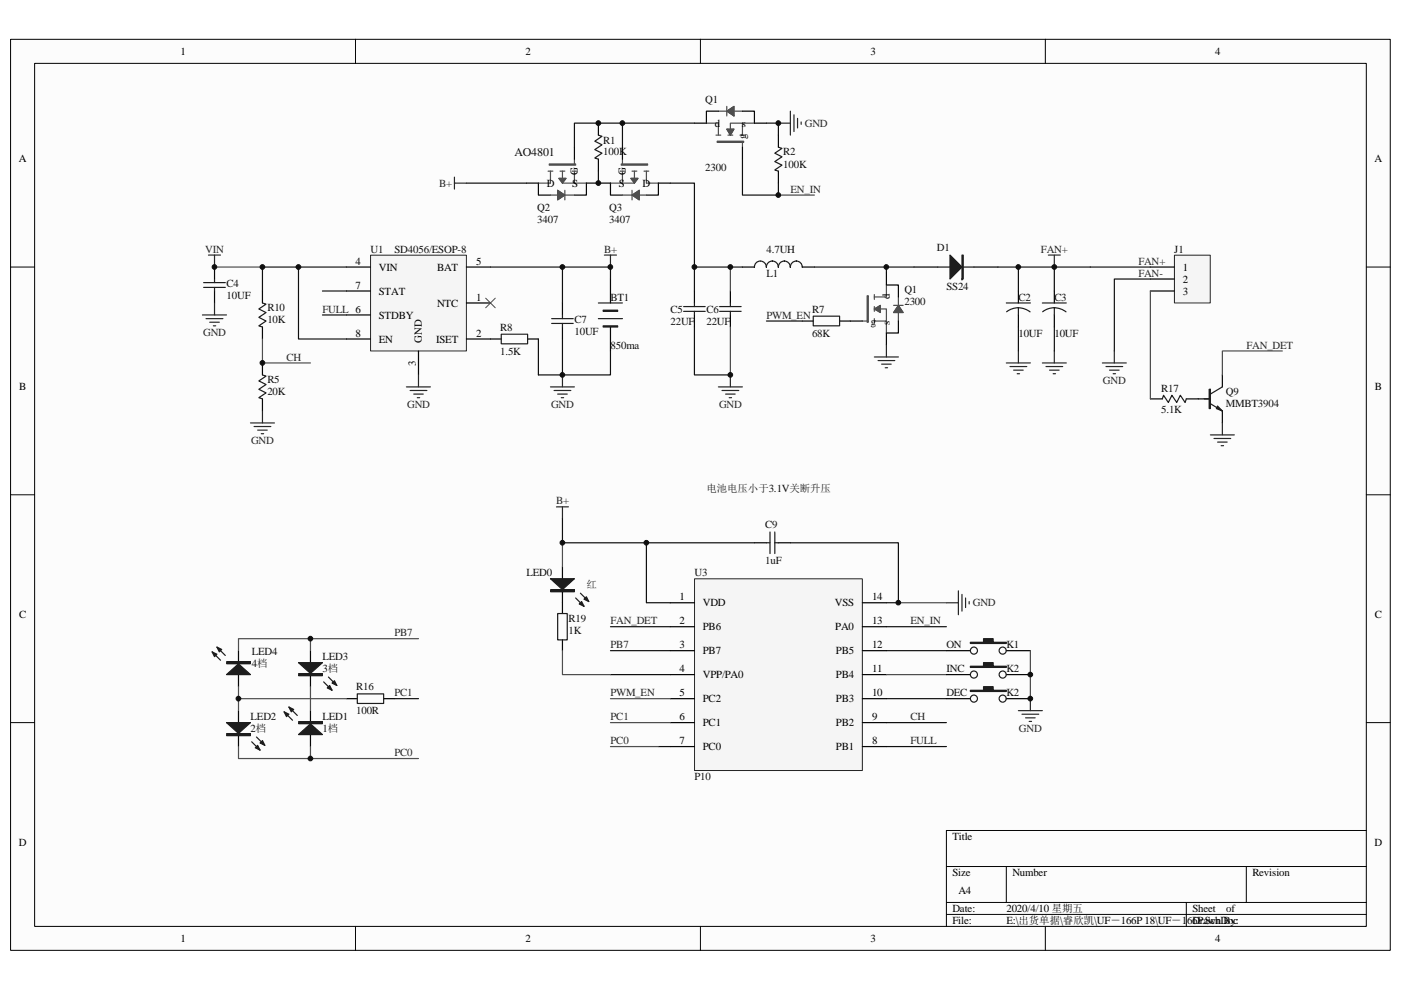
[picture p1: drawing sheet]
<svg xmlns="http://www.w3.org/2000/svg" width="297mm" height="210mm" viewBox="0 0 297 210" stroke-linecap="round" stroke-linejoin="round" font-family="sans-serif">
<path d="M2.3 8.4h292.5v193.2h-292.5z" fill="#fcfcfc"/>
<path d="M2.2 8.3h292.6v193.3h-292.6z" fill="none" stroke="#000" stroke-width=".21"/>
<path d="M7.4 13.5h282.3v183h-282.3z" fill="#fcfcfc"/>
<g fill="none" stroke="#000" stroke-width=".21">
<path d="M7.3 13.4h282.4v183.1h-282.4zM75.4 8.3v5.1M148.5 8.3v5.1M221.6 8.3v5.1M2.2 56.6h5.1M289.7 56.6h5.1M2.2 104.9h5.1M289.7 104.9h5.1M2.2 153.3h5.1M289.7 153.3h5.1M289.7 176.1h-89v20.4M75.4 196.5v5.1"/>
<path d="M148.5 196.5v5.1M200.7 183.8h89M200.7 191.4h89M200.7 194h89M213.4 183.8v7.6M221.6 196.5v5.1M251.5 191.4v5.1M264.2 183.8v7.6"/>
</g>
<path d="M78.6 54.1h20.3v20.3h-20.3z" fill="#f5f5f5"/>
<path d="M78.6 54.1h20.3v20.3h-20.3z" fill="none" stroke="#262626" stroke-width=".21"/>
<g fill="none" stroke="#000" stroke-width=".25">
<path d="M45.5 56.6v2.6M73.5 56.6h5M98.9 56.6h5.1M129.4 59.2v5.1M157.4 56.6h2.6M170.1 56.6h2.6M193.8 56.6h5.1M206.5 56.6h5.1M45.5 61.7v2.6M73.5 71.9h5M73.5 66.8h5M73.5 61.7h5"/>
<path d="M88.7 74.4v5.1M98.9 64.3h5.1M98.9 71.9h7.4M111.9 71.9h2.2M119.2 64.3v2.5M119.2 69.4v2.5M129.4 69.4v5M147.2 61.7v2.6M147.2 66.8v2.6M154.9 61.7v2.6M154.9 66.8v2.6M170.1 68.1h2.3"/>
<path d="M178 68.1h2.3M215.9 61.7v2.6M215.9 66.8v2.6M223.5 61.7v2.6M223.5 66.8v2.6"/>
</g>
<g fill="none" stroke="#1c1c1c" stroke-width=".25">
<path d="M43.2 59.9h4.6M45.5 59.2v.7M160 56.6a1.26 1.26 0 0 1 1.2-1.2 1.26 1.26 0 0 1 1.3 1.2M162.5 56.6a1.24 1.24 0 0 1 1.3-1.2 1.25 1.25 0 0 1 1.2 1.2M165 56.6a1.26 1.26 0 0 1 1.3-1.2 1.25 1.25 0 0 1 1.3 1.2 1.26 1.26 0 0 1 1.3-1.2h-.1a1.25 1.25 0 0 1 1.3 1.2M198.9 56.6h7.6M43.2 61h4.6M45.5 61v.7M106.3 70.9h5.6v2h-5.6zM117 68.6h4.5M117 67.6h4.5M119.2 66.8v.8"/>
<path d="M119.2 68.6v.8M126.9 67.6h5.1M126.9 64.3h5.1M144.9 65h4.6M144.9 66h4.6M147.2 64.3v.7M147.2 66v.8M152.6 65h4.5M152.6 66h4.5M154.9 64.3v.7M154.9 66v.8M172.4 67.1h5.6v2h-5.6z"/>
<path d="M213.4 64.3h5.1M213.4 66.1l1.4-.7 1.1-.1 1.6 .3 .9 .5M215.9 65.3v1.5M221 64.3h5.1M221.1 66.1l1.4-.7 1.1-.1 1.5 .3 .9 .5M223.5 65.3v1.5"/>
</g>
<g fill="none" stroke="#262626" stroke-width=".25">
<path d="M44.2 54.1h2.6M45.5 54.1v2.5M128.1 54.1h2.6M129.4 54.1v2.5M222.3 54.1h2.5M223.5 54.1v2.5M88.7 79.5v2.6M213.4 77h5.1M214.1 77.7h3.6M214.9 78.5h2M215.7 79.3h.5M215.9 74.4v2.6"/>
<path d="M221 77h5.1M221.8 77.7h3.5M222.5 78.5h2.1M223.3 79.3h.5M223.5 74.4v2.6M86.2 82.1h5.1M86.9 82.8h3.6M87.7 83.6h2M88.5 84.3h.5"/>
</g>
<g fill="#1c1c1c" stroke="#1c1c1c" stroke-width=".25">
<path d="M201.4 54.1l2.6 2.5-2.6 2.6z"/>
<path d="M127.9 65.8h3.1v.2h-3.1z" fill-rule="evenodd"/>
<path d="M127.9 69.1h3.1v.3h-3.1z" fill-rule="evenodd"/>
<path d="M204 54.1v5.1h.2v-5.1z" fill-rule="evenodd"/>
</g>
<path d="M147.2 56.6v5.1M172.7 56.6h21.1M187.9 56.6v1.3M215.9 56.6v5.1M147.2 69.4v10.1h7.7M162.5 68.1h7.6M215.9 69.4v5M223.5 69.4v5" fill="none" stroke="#0e0e0e" stroke-width=".25"/>
<path d="M249 54.1h7.6v10.2h-7.6z" fill="#f5f5f5"/>
<path d="M249 54.1h7.6v10.2h-7.6z" fill="none" stroke="#262626" stroke-width=".21"/>
<path d="M243.9 56.6h5.1M243.9 59.2h5.1M243.9 61.7h5.1M160 115.1h2.5M165 115.1h2.6M119.2 120.2v2.5M119.2 125.3v2.5M73.5 148.2h2.3M81.3 148.2h2.3" fill="none" stroke="#000" stroke-width=".25"/>
<path d="M231.2 56.6h12.7M243.9 59.2h-7.6v15.2" fill="none" stroke="#0e0e0e" stroke-width=".25"/>
<path d="M162.5 115.1h.8M163.3 112.8v4.6M164.3 115.1h.7M164.3 112.8v4.6M75.8 147.2h5.5v2h-5.5z" fill="none" stroke="#1c1c1c" stroke-width=".25"/>
<path d="M118 107.5h2.5M119.2 107.5v2.5" fill="none" stroke="#262626" stroke-width=".25"/>
<path d="M116.7 122.7h5.1l-2.6 2.4z" fill="#1c1c1c" stroke="#1c1c1c" stroke-width=".25"/>
<path d="M116.8 125.1h5v.4h-5z" fill="#1c1c1c"/>
<path d="M116.7 125.1h5.1v.4h-5.1z" fill="none" stroke="#1c1c1c" stroke-width=".21"/>
<path d="M122 126.8l1.8 1.8M123.1 125.8l1.7 1.8" fill="none" stroke="#1c1c1c" stroke-width=".25"/>
<g fill="#1c1c1c" stroke="#1c1c1c" stroke-width=".25">
<path d="M122.8 128.1l.5-.5 .5 1z"/>
<path d="M123.8 127.1l.5-.5 .5 1z"/>
<path d="M63.3 155.8l2.5-2.3 2.6 2.3z"/>
</g>
<path d="M160 115.1h-22.9v12.7h5" fill="none" stroke="#0e0e0e" stroke-width=".25"/>
<path d="M65.8 150.7v2.6M65.8 155.8v2.5" fill="none" stroke="#000" stroke-width=".25"/>
<path d="M63.3 153.1h5.1v.4h-5.1z" fill="#1c1c1c"/>
<path d="M63.3 153h5.1v.5h-5.1z" fill="none" stroke="#1c1c1c" stroke-width=".21"/>
<g fill="none" stroke="#1c1c1c" stroke-width=".25">
<path d="M126.9 28.7l.7 .2-1.5 1.1 1.5 .7-1.5 1 1.5 .8-1.5 1 .8 .3M165 31.2l.8 .3-1.5 1 1.5 .8-1.5 1 1.5 .7-1.5 1 .7 .3M55.6 64.3l.8 .2-1.5 1 1.5 .8-1.5 1 1.5 .8-1.5 1 .7 .3M55.6 79.5l.8 .3-1.5 1 1.5 .8-1.5 1 1.5 .7-1.5 1 .7 .3M246.4 84.6l.3-.8 1 1.6 .8-1.6 1 1.6 .8-1.6 1 1.6 .2-.8M255.3 84.6h1.1M256.6 85.6l2.6 1.6M259.2 82.1l-2.6 1.5M118.2 130.1h2.1v5.6h-2.1zM60.2 151l1.8 1.8M61.3 150l1.7 1.7"/>
<circle cx="206.5" cy="138" r=".75"/>
<circle cx="212.6" cy="138" r=".75"/>
</g>
<g fill="#1c1c1c" stroke="#1c1c1c" stroke-width=".25">
<path d="M61.3 150l1 .5-.5 .5z"/>
<path d="M60.2 151l1.1 .5-.6 .5z"/>
<path d="M258.1 86.1l1.1 1.1-1.3-.5z"/>
<path d="M205.7 136.2h2.8v-.7h2.1v.7h2.8v.3h-7.7z" fill-rule="evenodd"/>
<path d="M256.4 82.6v4.1h.2v-4.1z" fill-rule="evenodd"/>
</g>
<g fill="none" stroke="#000" stroke-width=".25">
<path d="M111.6 38.8h2.5v2.6h2.6M121.8 31.2v2.6M126.9 26.1v2.6M126.9 33.8v2.5M132 31.2v2.6M142.1 38.8h-2.5v2.6h-2.5M152.3 23.6h-2.5v2.5h-2.6M157.4 23.6h2.6v2.5h2.5M157.4 31.2v2.6M165 28.7v2.5M165 36.3v2.5M121.8 41.4h2.5v-2.6h5.1v2.6h2.6"/>
<path d="M187.9 57.9v2.6h2.6v2.5M55.6 61.7v2.6M55.6 69.4v2.5M55.6 77v2.5M180.3 68.1h2.5M190.5 68.1v2.5h-2.6v2.6M259.2 79.5v2.6M55.6 84.6v2.6M243.9 84.6h2.5M251.5 84.6h5.1M259.2 87.2v2.5M119.2 127.8v2.3"/>
<path d="M119.2 135.7v2.3M200.7 138h5M213.4 138h5.1"/>
</g>
<g fill="none" stroke="#0e0e0e" stroke-width=".25">
<path d="M98.9 38.8h12.7M121.8 31.2v-5.1h10.2v5.1M126.9 36.3v2.5M132 26.1h15.2M142.1 38.8h5.1v17.8h10.2M157.4 33.8v7.6h7.6v-2.6M162.5 26.1h2.5v2.6M63.3 56.6v15.3h10.2M73.5 56.6h-17.9v5.1M104 56.6h25.4v2.6M119.2 56.6v7.7M211.6 56.6h19.6"/>
<path d="M223.5 56.6v5.1M68.4 66.8h5.1M68.4 61.7h5.1M114.1 71.9v7.6M129.4 74.4v5.1h-10.2M129.4 132.9h12.7M129.4 138h12.7M187.9 138h12.8M187.9 132.9h12.8M129.4 143.1h12.7M139.6 158.3h2.5M187.9 148.2h12.8"/>
<path d="M187.9 158.3h12.8M187.9 153.3h12.8"/>
</g>
<path d="M103 63.2l2 2.1M105 63.2l-2 2.1" fill="none" stroke="#4c4c4c" stroke-width=".21"/>
<g fill="none" stroke="#262626" stroke-width=".25">
<path d="M165 26.1h2.6M167.6 23.6v5.1M168.3 24.3v3.6M169.1 25.1v2M169.9 25.9v.5M42.9 66.8h5.1M43.7 67.6h3.6M44.5 68.3h2M45.2 69.1h.5M45.5 64.3v2.5M154.9 79.5v2.6M185.4 75.7h5.1"/>
<path d="M186.2 76.5h3.5M186.9 77.2h2.1M187.7 78h.5M187.9 73.2v2.5M233.7 77h5.1M234.5 77.7h3.5M235.2 78.5h2.1M236 79.3h.5M236.3 74.4v2.6M53.1 89.7h5.1M53.9 90.5h3.5M54.6 91.2h2.1"/>
<path d="M55.4 92h.5M55.6 87.2v2.5M152.3 82.1h5.1M153.1 82.8h3.5M153.8 83.6h2.1M154.6 84.3h.5M256.6 92.2h5.1M257.4 93h3.5M258.1 93.8h2.1M258.9 94.5h.5M259.2 89.7v2.5M200.7 127.8h2.5"/>
<path d="M203.2 125.3v5.1M204 126.1v3.5M204.7 126.8v2.1M205.5 127.6v.5"/>
</g>
<g fill="none" stroke="#4c4c4c" stroke-width=".25">
<path d="M116.2 36.3h1M116.5 34.8h5.5v.2h-5.5zM116.7 36.3v2.5h-2.6M118.5 37.8h1.5l-.8 1zM118.7 36.3h1.1M119.2 36.3v1.5M119.2 38.8h5.1M121.3 36.3h1M121.8 33.8v1M121.8 36.3v2.5M131.5 36.3h1M131.7 34.8h5.6v.2h-5.6z"/>
<path d="M132 33.8v1M132 36.3v2.5M133.7 37.8h1.6l-.8 1zM134 36.3h1M134.5 38.8h-5.1M134.5 36.3v1.5M136.5 36.3h1.1M137.1 36.3v2.5h2.5M149.8 26.1h2.5v2.6M151.8 28.7h1M152.1 30h5.6v.2h-5.6zM152.3 23.6h1.8"/>
<path d="M154.1 22.6v2M154.1 27.4h1.5l-.7 1.3zM154.1 23.6l1.5-1v2zM154.3 28.7h1.1M154.9 27.4v-1.3h2.5v2.6M155.6 23.6h1.8M156.9 28.7h1M157.4 30.2v1M157.4 26.1h2.6M45.5 56.6h10.1M116.7 41.4h1.5M118.2 40.4l1.6 1-1.6 1z"/>
<path d="M119.8 41.4h2M119.8 40.4v2M132 41.4h2M134 40.4v2M134 41.4l1.5-1v2zM135.5 41.4h1.6M154.9 56.6v5.1M165 41.4h7.7M55.6 71.9v5.1h10.2M154.9 69.4v10.1M182.8 68.1h1.1M183.9 62.7h.2v5.6h-.2z"/>
<path d="M185.4 65.5l1.3-.7v1.5zM185.4 62.5v1M185.4 65v1M185.4 67.6v1M186.7 65.5h1.2v2.6h-2.5M187.9 60.5v2.5h-2.5M187.9 68.1v2.5M189.5 64.8h2M190.5 64.8l1 1.5h-2zM190.5 63v1.8M190.5 66.3v1.8M243.9 61.7v22.9"/>
<path d="M271.9 74.4h-12.7v5.1"/>
</g>
<g fill="#4c4c4c" stroke="#4c4c4c" stroke-width=".21">
<path d="M118.5 37.8h1.5l-.8 1z"/>
<path d="M118.2 40.4l1.6 1-1.6 1z"/>
<path d="M133.7 37.8h1.6l-.8 1z"/>
<path d="M134 41.4l1.5-1v2z"/>
<path d="M154.1 23.6l1.5-1v2z"/>
<path d="M154.1 27.4h1.5l-.7 1.3z"/>
<path d="M190.5 64.8l1 1.5h-2z"/>
<path d="M185.4 65.5l1.3-.7v1.5z"/>
</g>
<path d="M147.3 122.8h35.5v40.6h-35.5z" fill="#f5f5f5"/>
<path d="M147.3 122.8h35.5v40.6h-35.5z" fill="none" stroke="#262626" stroke-width=".21"/>
<g fill="none" stroke="#000" stroke-width=".25">
<path d="M50.6 138v2.5M142.1 132.9h5.1M142.1 138h5.1M142.1 127.8h5.1M182.8 132.9h5.1M182.8 138h5.1M182.8 127.8h5.1M50.6 143.1v2.5M142.1 143.1h5.1M142.1 148.2h5.1M142.1 153.3h5.1M142.1 158.3h5.1"/>
<path d="M182.8 143.1h5.1M182.8 148.2h5.1M182.8 153.3h5.1M182.8 158.3h5.1M200.7 143.1h5M200.7 148.2h5M213.4 143.1h5.1M213.4 148.2h5.1"/>
</g>
<path d="M119.2 71.9v7.6h-5.1M119.2 110v5.1h17.9M167.6 115.1h22.9v12.7h-2.6" fill="none" stroke="#0e0e0e" stroke-width=".25"/>
<path d="M119.2 79.5v2.6M116.7 82.1h5.1M117.5 82.8h3.5M118.2 83.6h2.1M119 84.3h.5M215.9 150.7h5.1M216.7 151.5h3.5M217.4 152.3h2.1M218.2 153h.5M218.5 148.2v2.5" fill="none" stroke="#262626" stroke-width=".25"/>
<path d="M119.2 115.1v5.1M119.2 138v5.1h10.2M190.5 127.8h10.2M218.5 138v10.2M129.4 148.2h12.7M129.4 158.3h10.2M129.4 153.3h12.7M187.9 143.1h12.8" fill="none" stroke="#4c4c4c" stroke-width=".25"/>
<g fill="#1c1c1c" stroke="#1c1c1c" stroke-width=".25">
<path d="M48 143.1l2.6-2.3 2.5 2.3z"/>
<path d="M205.7 141.3h2.8v-.8h2.1v.8h2.8v.3h-7.7z" fill-rule="evenodd"/>
<path d="M205.7 146.4h2.8v-.8h2.1v.8h2.8v.3h-7.7z" fill-rule="evenodd"/>
</g>
<g fill="none" stroke="#1c1c1c" stroke-width=".25">
<circle cx="206.5" cy="143.1" r=".75"/>
<circle cx="206.5" cy="148.2" r=".75"/>
<circle cx="212.6" cy="143.1" r=".75"/>
<circle cx="212.6" cy="148.2" r=".75"/>
</g>
<path d="M48.1 140.3h5v.5h-5z" fill="#1c1c1c"/>
<path d="M48 140.3h5.1v.5h-5.1z" fill="none" stroke="#1c1c1c" stroke-width=".21"/>
<path d="M45 138.3l1.8 1.7M46 137.2l1.8 1.8" fill="none" stroke="#1c1c1c" stroke-width=".25"/>
<g fill="#1c1c1c" stroke="#1c1c1c" stroke-width=".25">
<path d="M46 137.2l1 .6-.5 .5z"/>
<path d="M45 138.3l1 .5-.5 .5z"/>
<path d="M48 153.3h5.1l-2.5 2.3z"/>
</g>
<path d="M50.6 150.7v2.6M50.6 155.8v2.5" fill="none" stroke="#000" stroke-width=".25"/>
<path d="M48.1 155.6h5v.5h-5z" fill="#1c1c1c"/>
<path d="M48 155.6h5.1v.5h-5.1z" fill="none" stroke="#1c1c1c" stroke-width=".21"/>
<path d="M53.4 157.3l1.7 1.8M54.4 156.3l1.8 1.8" fill="none" stroke="#1c1c1c" stroke-width=".25"/>
<g fill="#1c1c1c" stroke="#1c1c1c" stroke-width=".25">
<path d="M54.1 158.6l.5-.5 .5 1z"/>
<path d="M55.1 157.6l.5-.5 .6 1z"/>
<path d="M63.3 140.5h5.1l-2.6 2.3z"/>
</g>
<path d="M65.8 138v2.5M65.8 143.1v2.5" fill="none" stroke="#000" stroke-width=".25"/>
<path d="M63.3 142.9h5.1v.4h-5.1z" fill="#1c1c1c"/>
<path d="M63.3 142.9h5.1v.4h-5.1z" fill="none" stroke="#1c1c1c" stroke-width=".21"/>
<path d="M68.6 144.6l1.8 1.8M69.6 143.6l1.8 1.8" fill="none" stroke="#1c1c1c" stroke-width=".25"/>
<g fill="#1c1c1c" stroke="#1c1c1c" stroke-width=".25">
<path d="M69.4 145.9l.5-.5 .5 1z"/>
<path d="M70.4 144.9l.5-.5 .5 1z"/>
</g>
<path d="M65.8 135.5v2.5M88.7 135.5h-38.1v2.5M50.6 158.3v2.6h38.1M50.6 148.2h22.9M50.6 145.6v5.1M65.8 145.6v5.1M65.8 158.3v2.6" fill="none" stroke="#4c4c4c" stroke-width=".25"/>
<path d="M83.6 148.2h5.1" fill="none" stroke="#0e0e0e" stroke-width=".25"/>
<path d="M96.3 37.6v2.5M96.3 38.8h2.6" fill="none" stroke="#262626" stroke-width=".25"/>
<g fill="#0e0e0e" stroke="#0e0e0e" stroke-width=".21">
<circle cx="45.5" cy="56.6" r=".49"/>
<circle cx="50.6" cy="148.2" r=".5"/>
<circle cx="55.6" cy="77" r=".49"/>
<circle cx="55.6" cy="56.6" r=".49"/>
<circle cx="63.3" cy="56.6" r=".5"/>
<circle cx="65.8" cy="160.9" r=".5"/>
<circle cx="65.8" cy="135.5" r=".5"/>
<circle cx="119.2" cy="115.1" r=".5"/>
<circle cx="119.2" cy="79.5" r=".5"/>
<circle cx="119.2" cy="56.6" r=".5"/>
<circle cx="126.9" cy="38.8" r=".49"/>
<circle cx="126.9" cy="26.1" r=".49"/>
<circle cx="129.4" cy="56.6" r=".49"/>
<circle cx="132" cy="26.1" r=".5"/>
<circle cx="137" cy="115.1" r=".5"/>
<circle cx="147.2" cy="56.6" r=".5"/>
<circle cx="154.8" cy="79.5" r=".49"/>
<circle cx="154.8" cy="56.6" r=".49"/>
<circle cx="165" cy="41.4" r=".5"/>
<circle cx="165" cy="26.1" r=".5"/>
<circle cx="187.9" cy="56.6" r=".49"/>
<circle cx="190.5" cy="127.8" r=".5"/>
<circle cx="215.9" cy="56.6" r=".49"/>
<circle cx="218.4" cy="148.2" r=".5"/>
<circle cx="218.4" cy="143.1" r=".5"/>
<circle cx="223.5" cy="56.6" r=".49"/>
</g>
<text font-size="2.5" fill="#0e0e0e" x="109.1" y="33.2">AO4801</text>
<g font-size="2.3">
<text x="38.3" y="11.6">1</text>
<text x="111.4" y="11.6">2</text>
<text x="184.5" y="11.6">3</text>
<text x="257.7" y="11.6">4</text>
<text x="151.6" y="26.9">d</text>
<text x="157.3" y="26.9">s</text>
<text x="158.1" y="29.4" transform="rotate(-90 158.1 29.4)">g</text>
<text x="4" y="34.5">A</text>
<text x="291.4" y="34.5">A</text>
<text x="115.9" y="39.6">D</text>
<text x="121.3" y="39.6">S</text>
<text x="122.5" y="37.2" transform="rotate(-90 122.5 37.2)">G</text>
<text x="131.2" y="39.6">S</text>
<text x="132.7" y="37.2" transform="rotate(-90 132.7 37.2)">G</text>
<text x="136.2" y="39.6">D</text>
<text x="75.4" y="56.1">4</text>
<text x="80.3" y="57.4">VIN</text>
<text x="92.7" y="57.4">BAT</text>
<text x="100.9" y="56.1">5</text>
<text x="250.8" y="57.4">1</text>
<text x="250.8" y="59.9">2</text>
<text x="75.4" y="61.2">7</text>
<text x="80.3" y="62.5">STAT</text>
<text x="92.7" y="65">NTC</text>
<text x="100.9" y="63.8">1</text>
<text x="188.7" y="63.4" transform="rotate(-90 188.7 63.4)">d</text>
<text x="250.8" y="62.5">3</text>
<text x="75.4" y="71.4">8</text>
<text x="80.3" y="67.6">STDBY</text>
<text x="100.9" y="71.4">2</text>
<text x="184.6" y="68.8">g</text>
<text x="188.7" y="68.9" transform="rotate(-90 188.7 68.9)">s</text>
<text x="80.3" y="72.7">EN</text>
<text x="88.2" y="77.6" transform="rotate(-90 88.2 77.6)">3</text>
<text x="89.4" y="72.7" transform="rotate(-90 89.4 72.7)">GND</text>
<text x="92.5" y="72.7">ISET</text>
<text x="4" y="82.8">B</text>
<text x="291.5" y="82.8">B</text>
<text x="4" y="131.1">C</text>
<text x="144.1" y="127.3">1</text>
<text x="149" y="128.6">VDD</text>
<text x="177" y="128.6">VSS</text>
<text x="184.9" y="127.3">14</text>
<text x="291.5" y="131.1">C</text>
<text x="144.1" y="132.4">2</text>
<text x="144.1" y="137.5">3</text>
<text x="149" y="133.7">PB6</text>
<text x="177.1" y="133.7">PA0</text>
<text x="184.9" y="137.5">12</text>
<text x="184.9" y="132.4">13</text>
<text x="144.1" y="142.6">4</text>
<text x="149" y="138.8">PB7</text>
<text x="149" y="143.8">VPP/PA0</text>
<text x="177.2" y="143.8">PB4</text>
<text x="177.2" y="138.8">PB5</text>
<text x="184.9" y="142.6">11</text>
<text x="144.1" y="147.7">5</text>
<text x="149" y="148.9">PC2</text>
<text x="177.2" y="148.9">PB3</text>
<text x="184.9" y="147.7">10</text>
<text x="144.1" y="152.8">6</text>
<text x="149" y="154">PC1</text>
<text x="177.2" y="154">PB2</text>
<text x="184.9" y="152.8">9</text>
<text x="144.1" y="157.8">7</text>
<text x="149" y="159.1">PC0</text>
<text x="177.2" y="159.1">PB1</text>
<text x="184.9" y="157.8">8</text>
<text x="4" y="179.4">D</text>
<text x="201.9" y="178.1">Title</text>
<text x="291.4" y="179.4">D</text>
<text x="201.9" y="185.8">Size</text>
<text x="214.6" y="185.8">Number</text>
<text x="265.5" y="185.8">Revision</text>
<text x="203.2" y="189.6">A4</text>
<text x="201.9" y="193.4">Date:</text>
<text x="201.9" y="195.9">File:</text>
<text x="213.4" y="193.4">2020/4/10 星期五</text>
<text x="213.4" y="195.9">E:\出货单据\睿欣凯\UF－166P 18\UF－166P.SchDoc</text>
<text x="252.8" y="193.4">Sheet</text>
<text x="252.8" y="195.9">Drawn By:</text>
<text x="259.9" y="193.4">of</text>
<text x="38.3" y="199.8">1</text>
<text x="111.4" y="199.8">2</text>
<text x="184.5" y="199.8">3</text>
<text x="257.7" y="199.8">4</text>
</g>
<g font-size="2.3" fill="#0e0e0e">
<text x="149.5" y="21.8">Q1</text>
<text x="127.9" y="30.4">R1</text>
<text x="127.9" y="33">100K</text>
<text x="166.1" y="33">R2</text>
<text x="166.1" y="35.5">100K</text>
<text x="149.5" y="36.3">2300</text>
<text x="113.9" y="44.7">Q2</text>
<text x="113.9" y="47.2">3407</text>
<text x="129.2" y="44.7">Q3</text>
<text x="129.2" y="47.2">3407</text>
<text x="78.5" y="53.6">U1</text>
<text x="83.6" y="53.6">SD4056/ESOP-8</text>
<text x="162.5" y="53.6">4.7UH</text>
<text x="198.6" y="53.3">D1</text>
<text x="249" y="53.6">J1</text>
<text x="162.5" y="58.7">L1</text>
<text x="48" y="61">C4</text>
<text x="48" y="63.5">10UF</text>
<text x="129.4" y="63.8">BT1</text>
<text x="191.7" y="62.2">Q1</text>
<text x="191.7" y="64.8">2300</text>
<text x="200.7" y="61.5">SS24</text>
<text x="215.9" y="63.8">C2</text>
<text x="223.6" y="63.8">C3</text>
<text x="56.7" y="66">R10</text>
<text x="56.7" y="68.6">10K</text>
<text x="106" y="70.1">R8</text>
<text x="121.8" y="68.6">C7</text>
<text x="121.8" y="71.1">10UF</text>
<text x="142.2" y="66.3">C5</text>
<text x="142.2" y="68.8">22UF</text>
<text x="149.8" y="66.3">C6</text>
<text x="149.8" y="68.8">22UF</text>
<text x="172.2" y="66.3">R7</text>
<text x="172.2" y="71.4">68K</text>
<text x="215.9" y="71.4">10UF</text>
<text x="223.6" y="71.4">10UF</text>
<text x="106" y="75.2">1.5K</text>
<text x="129.4" y="73.9">850ma</text>
<text x="56.7" y="81.3">R5</text>
<text x="56.7" y="83.8">20K</text>
<text x="246.2" y="83.1">R17</text>
<text x="259.9" y="83.8">Q9</text>
<text x="246.2" y="87.7">5.1K</text>
<text x="259.9" y="86.4">MMBT3904</text>
<text x="162.2" y="112.1">C9</text>
<text x="162.2" y="119.7">1uF</text>
<text x="111.6" y="122.2">LED0</text>
<text x="147.2" y="122.2">U3</text>
<text x="120.5" y="131.9">R19</text>
<text x="120.5" y="134.5">1K</text>
<text x="200.7" y="137.5">ON</text>
<text x="213.4" y="137.5">K1</text>
<text x="53.4" y="139">LED4</text>
<text x="53.4" y="141.6">4档</text>
<text x="68.4" y="140">LED3</text>
<text x="68.4" y="142.6">3档</text>
<text x="200.7" y="142.6">INC</text>
<text x="213.4" y="142.6">K2</text>
<text x="75.5" y="146.4">R16</text>
<text x="200.7" y="147.7">DEC</text>
<text x="213.4" y="147.7">K2</text>
<text x="53.1" y="152.8">LED2</text>
<text x="53.1" y="155.3">2档</text>
<text x="68.4" y="152.8">LED1</text>
<text x="68.4" y="155.3">1档</text>
<text x="75.5" y="151.5">100R</text>
<text x="147.2" y="165.5">P10</text>
</g>
<g font-size="2.3" fill="#262626">
<text x="170.6" y="26.9">GND</text>
<text x="93.1" y="39.6">B+</text>
<text x="167.6" y="40.9">EN_IN</text>
<text x="43.5" y="53.6">VIN</text>
<text x="128.1" y="53.6">B+</text>
<text x="220.7" y="53.6">FAN+</text>
<text x="241.4" y="56.1">FAN+</text>
<text x="241.4" y="58.7">FAN-</text>
<text x="43.1" y="71.3">GND</text>
<text x="68.4" y="66.3">FULL 6</text>
<text x="162.5" y="67.6">PWM_EN</text>
<text x="60.7" y="76.5">CH</text>
<text x="264.3" y="73.9">FAN_DET</text>
<text x="233.8" y="81.5">GND</text>
<text x="86.3" y="86.6">GND</text>
<text x="116.8" y="86.6">GND</text>
<text x="152.5" y="86.6">GND</text>
<text x="53.3" y="94.2">GND</text>
<text x="117.9" y="107">B+</text>
<text x="206.2" y="128.6">GND</text>
<text x="83.6" y="135">PB7</text>
<text x="129.4" y="132.4">FAN_DET</text>
<text x="129.4" y="137.5">PB7</text>
<text x="193" y="132.4">EN_IN</text>
<text x="83.6" y="147.7">PC1</text>
<text x="129.4" y="147.7">PWM_EN</text>
<text x="129.4" y="152.8">PC1</text>
<text x="193" y="152.8">CH</text>
<text x="216" y="155.2">GND</text>
<text x="83.6" y="160.4">PC0</text>
<text x="129.4" y="157.8">PC0</text>
<text x="193" y="157.8">FULL</text>
</g>
<g font-size="2.2" fill="#0e0e0e">
<text x="149.8" y="104.4">电池电压小于3.1V关断升压</text>
<text x="124.4" y="124.8">红</text>
</g>
</svg>
